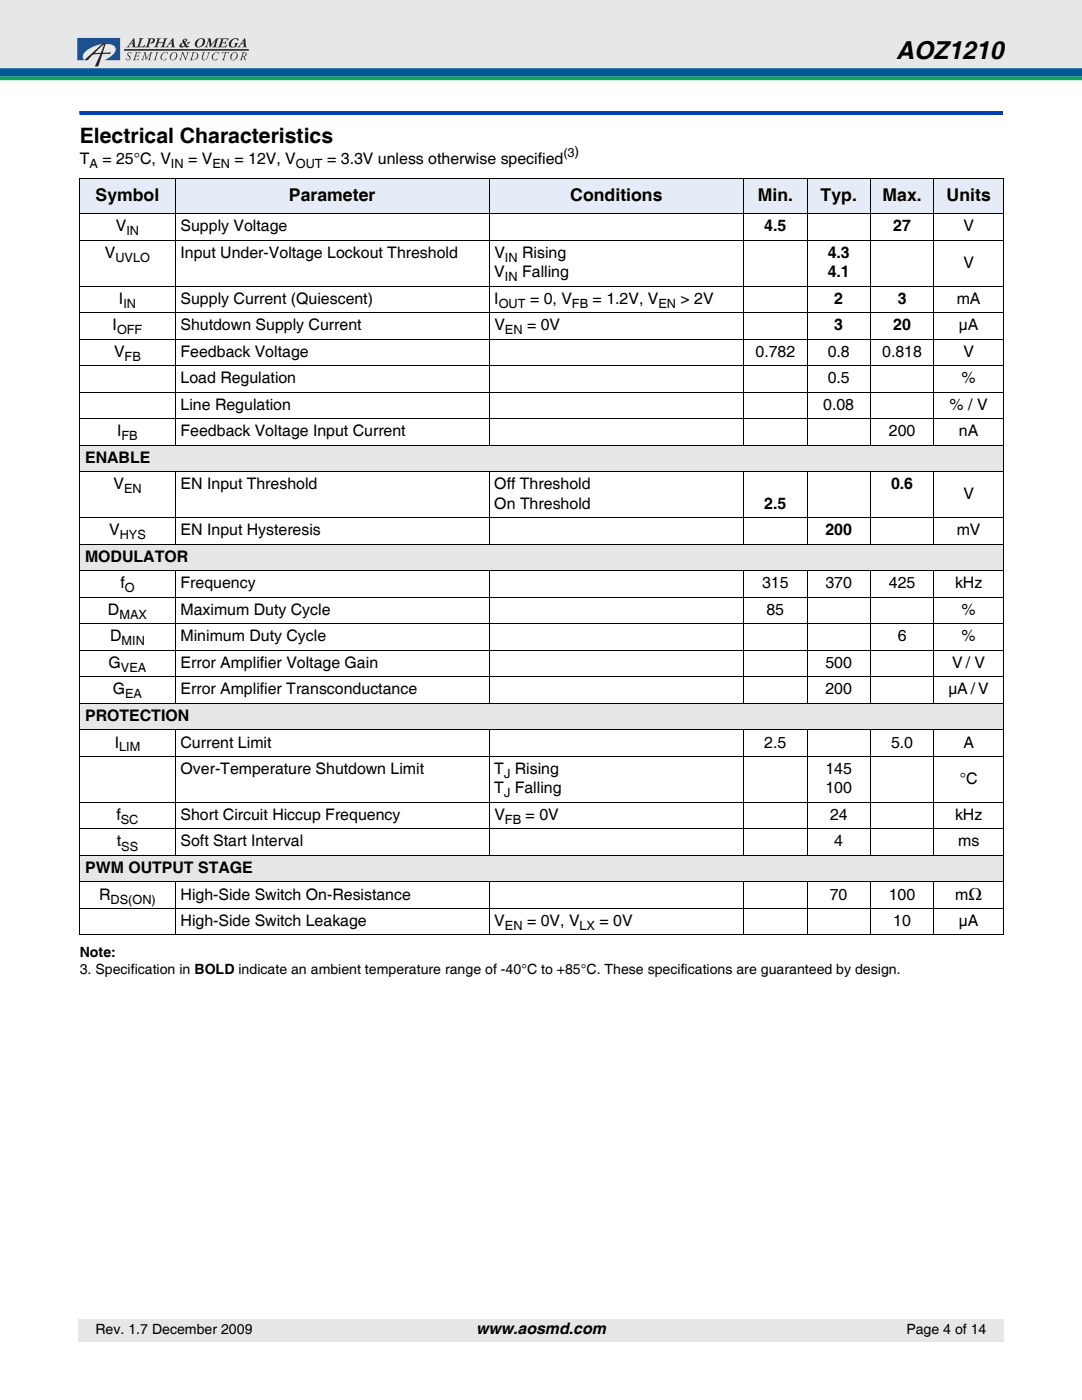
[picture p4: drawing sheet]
<svg xmlns="http://www.w3.org/2000/svg" width="216mm" height="279mm" viewBox="0 0 216 279" stroke-linecap="round" stroke-linejoin="round" font-family="sans-serif">
<path d="M0 14.4h215.9" fill="none" stroke="#005894" stroke-width="1.8" stroke-linecap="butt"/>
<path d="M-.1 -.1h216v13.7h-216z" fill="#e6e7e8"/>
<g fill="#252425">
<path d="M27.7 7.6h.9a1.05 1.05 0 0 0-.5 1l-.3 .7h.7l.5-.4-.2 .5h-1.7l.3-.1a2.09 2.09 0 0 0 .4-1.5z"/>
<path d="M29.5 7.6l1.3 .1a.63 .63 0 0 1-.1 .8 .63 .63 0 0 1-.8 .1l.6-.3-.1-.5h-.3l-.5 1.5h.3v.1l-.9 .1 .1-.2a1.91 1.91 0 0 0 .6-1.5l-.3-.1z"/>
<path d="M31.3 7.7h.9l-.4 .1-.1 .7 .9-.1 .2-.6-.2-.1h.9l-.4 .2-.4 1.4 .2 .1h-.9l.3-.1 .2-.7h-.1h-.8l-.2 .7 .2 .1h-.9l.3-.1 .3-1 .1-.5z"/>
<path d="M41.4 7.7h.6l.2 1.2 .9-1.2h.7l-.4 .2-.4 1.4 .2 .2-.9-.1 .4-.2 .3-1.2-1.1 1.5h-.1l-.1-1.5-.4 1.2 .2 .3h-.7l.4-.4 .3-1 .1-.3z"/>
<path d="M43.9 7.7h1.7l-.1 .4-.2-.3h-.7l-.3 .7h.5l.4-.3-.2 .7-.2-.3h-.5l-.1 .7a1.17 1.17 0 0 0 1.1-.4l-.2 .6h-1.7a1.63 1.63 0 0 0 .7-1.5l.1-.2h-.3z"/>
<path d="M45.9 8.1a1.31 1.31 0 0 1 1.7-.3l-.2 .3a.46 .46 0 0 0-.7-.3 .96 .96 0 0 0-.5 1.5l.2 .1a.49 .49 0 0 0 .6-.6l-.2-.2h.8l-.2 .1a.91 .91 0 0 1-.8 .9 .91 .91 0 0 1-.9-.7z"/>
<path d="M25.6 10.5h.7l-.2 .3-.1-.3-.4 .2v.2l.4 .4 .1 .3-.4 .4h-.3l-.3-.1 .1-.3a.35 .35 0 0 0 .3 .3 .35 .35 0 0 0 .4-.3l-.1-.2a.54 .54 0 0 1-.2-.9z"/>
<path d="M27 10.4h1l-.1 .4-.1-.3h-.5l-.1 .6 .5-.1-.1 .4-.1-.2h-.4l-.1 .4-.1 .2 .2 .1h.4l.2-.2-.1 .3h-1.1l.3-.2 .3-1.2z"/>
<path d="M28.7 10.4h.4l.1 1.2 .9-1.2h.4l-.2 .2-.3 1-.1 .3 .2 .1h-.6a1.41 1.41 0 0 0 .5-1.3l-.9 1.3-.2-1.3-.4 1.2 .2 .1h-.5l.2-.3 .4-1z"/>
<path d="M31.1 10.4l.6 .1-.2 .1-.4 1.1-.1 .2 .2 .1h-.6l.3-.2 .3-1.2z"/>
<path d="M32.3 10.8l.7-.4 .5 .1-.1 .3v-.2a.78 .78 0 0 0-1 .3 .78 .78 0 0 0 .2 1.1l.6-.3-.1 .3h-.6l-.3-.2-.2-.3z"/>
<path d="M36.2 10.4h.4l.5 1.3 .3-1.1-.2-.1h.5a1.11 1.11 0 0 0-.5 1.1l-.2 .4-.6-1.4-.3 1.3 .2 .1h-.6l.3-.2 .3-1v-.3z"/>
<path d="M40.4 10.4l.6 .1-.3 .1-.2 .7 .1 .6a.94 .94 0 0 0 .9-1.1l.1-.3-.2-.1h.5l-.3 .6a1.04 1.04 0 0 1-1.1 1 1.68 1.68 0 0 1 0-1.5z"/>
<path d="M42.4 10.9a1.12 1.12 0 0 1 1.4-.4l-.2 .3v-.2a.79 .79 0 0 0-1 .3 .79 .79 0 0 0 .3 1.1l.6-.4a.63 .63 0 0 1-.9 .4 .63 .63 0 0 1-.3-.8z"/>
<path d="M44.4 10.4h1.3l-.1 .4-.1-.3h-.4l-.4 1.4 .2 .1h-.6l.2-.2 .4-1.2-.4-.1-.2 .2z"/>
<path d="M26.7 7.6h.1l.1 1.4 .2 .5-.9-.1 .3-.2v-.4h-.5l-.3 .5h.2v.1l-.7 .1 .3-.3zM26.4 8.1l-.3 .6h.4z"/>
<path d="M34.4 7.6h.2l.1 1.6 .2 .3-.9-.1 .3-.1v-.5h-.5l-.3 .5 .2 .1-.7 .1 .3-.3zM34.2 8.1l-.3 .6h.4z"/>
<path d="M36.5 7.9a.45 .45 0 0 1 .5-.2 .45 .45 0 0 1 .4 .3l-.5 .4 .3 .5 .3-.3-.1-.2h.6l-.8 .6 .3 .2 .3-.1a.51 .51 0 0 1-.7 .4l-.2-.2-.5 .2h-.4l-.2-.2v-.3l.2-.3 .5-.2-.1-.3zM36.3 8.8v.4h.5l-.3-.6zM36.8 7.9a.18 .18 0 0 0 0 .3 .18 .18 0 0 0 .3-.1l-.1-.2z"/>
<path d="M39.1 8.1a1.11 1.11 0 0 1 1.8 0 1.29 1.29 0 0 1-1.8 1.2l-.2-.3v-.5zM39.8 7.9l-.5 .8a.43 .43 0 0 0 .1 .5 .43 .43 0 0 0 .5 .1l.5-.6a.59 .59 0 0 0-.3-1z"/>
<path d="M48.8 7.6h.1l.2 1.6 .1 .3-.9-.1 .3-.1v-.5h-.5l-.3 .5 .2 .1-.7 .1 .4-.3zM48.6 8.1l-.4 .6h.4z"/>
<path d="M34.1 10.8a.74 .74 0 0 1 1.2-.2 .91 .91 0 0 1-.2 1.1 .91 .91 0 0 1-1 .2l-.2-.4zM34.5 10.6l-.3 .5a.56 .56 0 0 0 .3 .9 1.02 1.02 0 0 0 .6-1.4l-.2-.1z"/>
<path d="M38.3 10.5a.86 .86 0 0 1 .9 .1 .86 .86 0 0 1 .3 .8 1.47 1.47 0 0 1-1.6 .6l.2-.1 .3-1.2zM38.7 10.5l-.4 1.3a.75 .75 0 0 0 .9-.2 .75 .75 0 0 0-.1-1z"/>
<path d="M46.1 10.8a.74 .74 0 0 1 1.2-.2 .92 .92 0 0 1-.1 1.1 .92 .92 0 0 1-1.1 .2l-.1-.4zM46.5 10.6a.91 .91 0 0 0-.1 1.4 .86 .86 0 0 0 .8-.6 .86 .86 0 0 0-.3-.9z"/>
<path d="M48.3 10.5l.5-.1 .3 .2 .1 .2-.1 .3-.3 .2 .3 .7-.3-.1-.3-.6-.3 .5 .2 .2h-.6l.2-.2 .4-1.2zM48.6 10.5l-.2 .6a.38 .38 0 0 0 .5-.1 .38 .38 0 0 0 0-.5z"/>
<path d="M19.3 10.2l1.5-1.3-.7 1.6h-1.1zM16.8 12h.7a2.09 2.09 0 0 1 1.8-1.2h.7l-1.1 2.5h.7l.8-2.5h1.5l.2-.4-1.6 .1 .6-1.8h-.6z"/>
</g>
<path d="M24.8 10h24.8" fill="none" stroke="#252425" stroke-width=".32"/>
<path d="M15.4 7.6h8.6v4.4h-3.2a3.5 3.5 0 0 0 2.3-2.1l-.1-.4a2.36 2.36 0 0 0-2.5-.7l-1.1 .2a5 5 0 0 0-2.8 1.9l-.1 .6 .3 .5h-1.4z" fill="#1e508f"/>
<path d="M0 15.6h215.9" fill="none" stroke="#0aa555" stroke-width=".71" stroke-linecap="butt"/>
<path d="M15.6 263.2h184.6v4.5h-184.6z" fill="#e6e6e6"/>
<g fill="#0040b0">
<path d="M15.9 22.2v.7z"/>
<path d="M15.9 22.2h184.1v.7h-184.1z"/>
</g>
<g fill="#e6ecf7">
<path d="M15.9 35.6h19.1v7h-19.1z"/>
<path d="M35 35.6h62.6v7h-62.6z"/>
<path d="M97.6 35.6h50.8v7h-50.8z"/>
<path d="M148.4 35.6h12.6v7h-12.6z"/>
<path d="M161 35.6h12.7v7h-12.7z"/>
<path d="M173.7 35.6h12.6v7h-12.6z"/>
<path d="M186.3 35.6h14v7h-14z"/>
</g>
<g fill="#e6e6e6">
<path d="M15.9 88.9h184.4v5.2h-184.4z"/>
<path d="M15.9 108.6h184.4v5.3h-184.4z"/>
<path d="M15.9 140.4h184.4v5.2h-184.4z"/>
<path d="M15.9 170.7h184.4v5.3h-184.4z"/>
</g>
<g fill="none" stroke="#000" stroke-width=".2">
<path d="M15.8 35.6h184.5M15.9 35.7v150.8M35 35.5v53.4M97.6 35.5v53.4M148.4 35.5v53.4M161 35.5v53.4M173.7 35.5v53.4M186.3 35.5v53.4M200.3 35.7v150.8M15.8 42.6h184.5M15.8 47.9h184.5M15.8 57.1h184.5"/>
<path d="M15.8 62.4h184.5M15.8 67.7h184.5M15.8 73h184.5M15.8 78.3h184.5M15.8 83.6h184.5M15.8 88.9h184.5M15.8 94.1h184.5M35 94.1v14.6M97.6 94.1v14.6M148.4 94.1v14.6M161 94.1v14.6M173.7 94.1v14.6"/>
<path d="M186.3 94.1v14.6M15.8 103.3h184.5M15.8 108.6h184.5M15.8 113.9h184.5M15.8 119.2h184.5M35 113.8v26.6M97.6 113.8v26.6M148.4 113.8v26.6M161 113.8v26.6M173.7 113.8v26.6M186.3 113.8v26.6M15.8 124.5h184.5"/>
<path d="M15.8 129.8h184.5M15.8 135.1h184.5M15.8 140.4h184.5M15.8 145.6h184.5M15.8 150.9h184.5M35 145.6v25.2M97.6 145.6v25.2M148.4 145.6v25.2M161 145.6v25.2M173.7 145.6v25.2M186.3 145.6v25.2M15.8 160.1h184.5"/>
<path d="M15.8 165.4h184.5M15.8 170.7h184.5M15.8 176h184.5M35 175.9v10.8M97.6 175.9v10.8M148.4 175.9v10.8M161 175.9v10.8M173.7 175.9v10.8M186.3 175.9v10.8M15.8 181.3h184.5M15.8 186.6h184.5"/>
</g>
<text font-size="4.9" x="178.8" y="11.7">AOZ1210</text>
<text font-size="4.2" x="15.9" y="28.5">Electrical Characteristics</text>
<g font-size="3.5">
<text x="19.1" y="40">Symbol</text>
<text x="57.7" y="40">Parameter</text>
<text x="113.8" y="40">Conditions</text>
<text x="151.2" y="40">Min.</text>
<text x="163.7" y="40">Typ.</text>
<text x="176.1" y="40">Max.</text>
<text x="188.9" y="40">Units</text>
</g>
<g font-size="3.2">
<text x="15.9" y="32.6">T</text>
<text x="20.4" y="32.6">= 25°C, V</text>
<text x="37.5" y="32.6">= V</text>
<text x="46.8" y="32.6">= 12V, V</text>
<text x="65.3" y="32.6">= 3.3V unless otherwise specified</text>
<text x="23.1" y="46.2">V</text>
<text x="36" y="46.2">Supply Voltage</text>
<text x="152.5" y="46.2">4.5</text>
<text x="178.2" y="46.2">27</text>
<text x="192.2" y="46.2">V</text>
<text x="20.9" y="51.5">V</text>
<text x="36" y="51.5">Input Under-Voltage Lockout Threshold</text>
<text x="98.6" y="51.5">V</text>
<text x="104.2" y="51.5">Rising</text>
<text x="165.2" y="51.5">4.3</text>
<text x="192.2" y="53.4">V</text>
<text x="98.6" y="55.3">V</text>
<text x="104.2" y="55.3">Falling</text>
<text x="165.2" y="55.3">4.1</text>
<text x="22.5" y="65.9">I</text>
<text x="23.7" y="60.6">I</text>
<text x="36" y="60.6">Supply Current (Quiescent)</text>
<text x="36" y="65.9">Shutdown Supply Current</text>
<text x="98.6" y="60.6">I</text>
<text x="98.6" y="65.9">V</text>
<text x="105.2" y="65.9">= 0V</text>
<text x="105.8" y="60.6">= 0, V</text>
<text x="118.3" y="60.6">= 1.2V, V</text>
<text x="135.8" y="60.6">&gt; 2V</text>
<text x="166.5" y="60.6">2</text>
<text x="166.5" y="65.9">3</text>
<text x="178.2" y="65.9">20</text>
<text x="179.1" y="60.6">3</text>
<text x="190.9" y="60.6">mA</text>
<text x="191.3" y="65.9">µA</text>
<text x="22.8" y="71.2">V</text>
<text x="36" y="71.2">Feedback Voltage</text>
<text x="150.8" y="71.2">0.782</text>
<text x="165.2" y="71.2">0.8</text>
<text x="176" y="71.2">0.818</text>
<text x="192.2" y="71.2">V</text>
<text x="36" y="76.5">Load Regulation</text>
<text x="165.2" y="76.5">0.5</text>
<text x="191.9" y="76.5">%</text>
<text x="36" y="81.8">Line Regulation</text>
<text x="164.3" y="81.8">0.08</text>
<text x="189.5" y="81.8">% / V</text>
<text x="23.4" y="87.1">I</text>
<text x="36" y="87.1">Feedback Voltage Input Current</text>
<text x="177.4" y="87.1">200</text>
<text x="191.3" y="87.1">nA</text>
<text x="17" y="92.4">ENABLE</text>
<text x="22.6" y="97.7">V</text>
<text x="36" y="97.7">EN Input Threshold</text>
<text x="98.6" y="97.7">Off Threshold</text>
<text x="98.6" y="101.6">On Threshold</text>
<text x="152.5" y="101.6">2.5</text>
<text x="177.8" y="97.7">0.6</text>
<text x="192.2" y="99.6">V</text>
<text x="21.8" y="106.8">V</text>
<text x="36" y="106.8">EN Input Hysteresis</text>
<text x="164.7" y="106.8">200</text>
<text x="190.9" y="106.8">mV</text>
<text x="17" y="112.1">MODULATOR</text>
<text x="24" y="117.4">f</text>
<text x="36" y="117.4">Frequency</text>
<text x="152.1" y="117.4">315</text>
<text x="164.7" y="117.4">370</text>
<text x="177.4" y="117.4">425</text>
<text x="190.6" y="117.4">kHz</text>
<text x="21.5" y="122.7">D</text>
<text x="36" y="122.7">Maximum Duty Cycle</text>
<text x="152.9" y="122.7">85</text>
<text x="191.9" y="122.7">%</text>
<text x="22" y="128">D</text>
<text x="36" y="128">Minimum Duty Cycle</text>
<text x="179.1" y="128">6</text>
<text x="191.9" y="128">%</text>
<text x="21.7" y="133.3">G</text>
<text x="36" y="133.3">Error Amplifier Voltage Gain</text>
<text x="164.7" y="133.3">500</text>
<text x="190" y="133.3">V / V</text>
<text x="17" y="143.9">PROTECTION</text>
<text x="22.5" y="138.6">G</text>
<text x="36" y="138.6">Error Amplifier Transconductance</text>
<text x="164.7" y="138.6">200</text>
<text x="189.3" y="138.6">µA /V</text>
<text x="22.9" y="149.2">I</text>
<text x="36" y="149.2">Current Limit</text>
<text x="152.5" y="149.2">2.5</text>
<text x="177.8" y="149.2">5.0</text>
<text x="192.2" y="149.2">A</text>
<text x="36" y="154.5">Over-Temperature Shutdown Limit</text>
<text x="98.6" y="154.5">T Rising</text>
<text x="164.7" y="154.5">145</text>
<text x="98.6" y="158.3">T Falling</text>
<text x="164.7" y="158.3">100</text>
<text x="191.5" y="156.4">°C</text>
<text x="23.2" y="163.6">f</text>
<text x="36" y="163.6">Short Circuit Hiccup Frequency</text>
<text x="98.6" y="163.6">V</text>
<text x="104.9" y="163.6">= 0V</text>
<text x="165.6" y="163.6">24</text>
<text x="190.6" y="163.6">kHz</text>
<text x="23.3" y="168.9">t</text>
<text x="36" y="168.9">Soft Start Interval</text>
<text x="166.5" y="168.9">4</text>
<text x="191.2" y="168.9">ms</text>
<text x="17" y="174.2">PWM OUTPUT STAGE</text>
<text x="19.8" y="179.5">R</text>
<text x="36" y="179.5">High-Side Switch On-Resistance</text>
<text x="165.6" y="179.5">70</text>
<text x="177.3" y="179.5">100</text>
<text x="190.6" y="179.5">mΩ</text>
<text x="36" y="184.8">High-Side Switch Leakage</text>
<text x="98.6" y="184.8">V</text>
<text x="105.2" y="184.8">= 0V, V</text>
<text x="119.6" y="184.8">= 0V</text>
<text x="178.2" y="184.8">10</text>
<text x="191.3" y="184.8">µA</text>
<text x="95" y="266.2">www.aosmd.com</text>
</g>
<g font-size="2.8">
<text x="15.9" y="190.9">Note:</text>
<text x="15.9" y="194.5">3. Specification in BOLD indicate an ambient temperature range of -40°C to +85°C. These specifications are guaranteed by design.</text>
<text x="19" y="266.2">Rev. 1.7 December 2009</text>
<text x="180.8" y="266.2">Page 4 of 14</text>
</g>
<g font-size="2.5">
<text x="17.8" y="33.4">A</text>
<text x="34.1" y="33.4">IN</text>
<text x="42.4" y="33.4">EN</text>
<text x="59" y="33.4">OUT</text>
<text x="112.4" y="31.4">(3)</text>
<text x="25.2" y="47">IN</text>
<text x="23.1" y="52.3">UVLO</text>
<text x="100.8" y="52.3">IN</text>
<text x="100.8" y="56.1">IN</text>
<text x="24.6" y="61.4">IN</text>
<text x="99.5" y="61.4">OUT</text>
<text x="114.1" y="61.4">FB</text>
<text x="131.4" y="61.4">EN</text>
<text x="23.3" y="66.7">OFF</text>
<text x="100.8" y="66.7">EN</text>
<text x="24.9" y="72">FB</text>
<text x="24.3" y="87.9">FB</text>
<text x="24.7" y="98.5">EN</text>
<text x="23.9" y="107.6">HYS</text>
<text x="24.9" y="118.2">O</text>
<text x="23.8" y="123.5">MAX</text>
<text x="24.3" y="128.8">MIN</text>
<text x="24.1" y="134.1">VEA</text>
<text x="25" y="139.4">EA</text>
<text x="23.8" y="150">LIM</text>
<text x="100.6" y="155.3">J</text>
<text x="100.6" y="159.2">J</text>
<text x="24.1" y="164.4">SC</text>
<text x="100.8" y="164.4">FB</text>
<text x="24.2" y="169.7">SS</text>
<text x="22.1" y="180.3">DS(ON)</text>
<text x="100.8" y="185.6">EN</text>
<text x="115.7" y="185.6">LX</text>
</g>
</svg>
